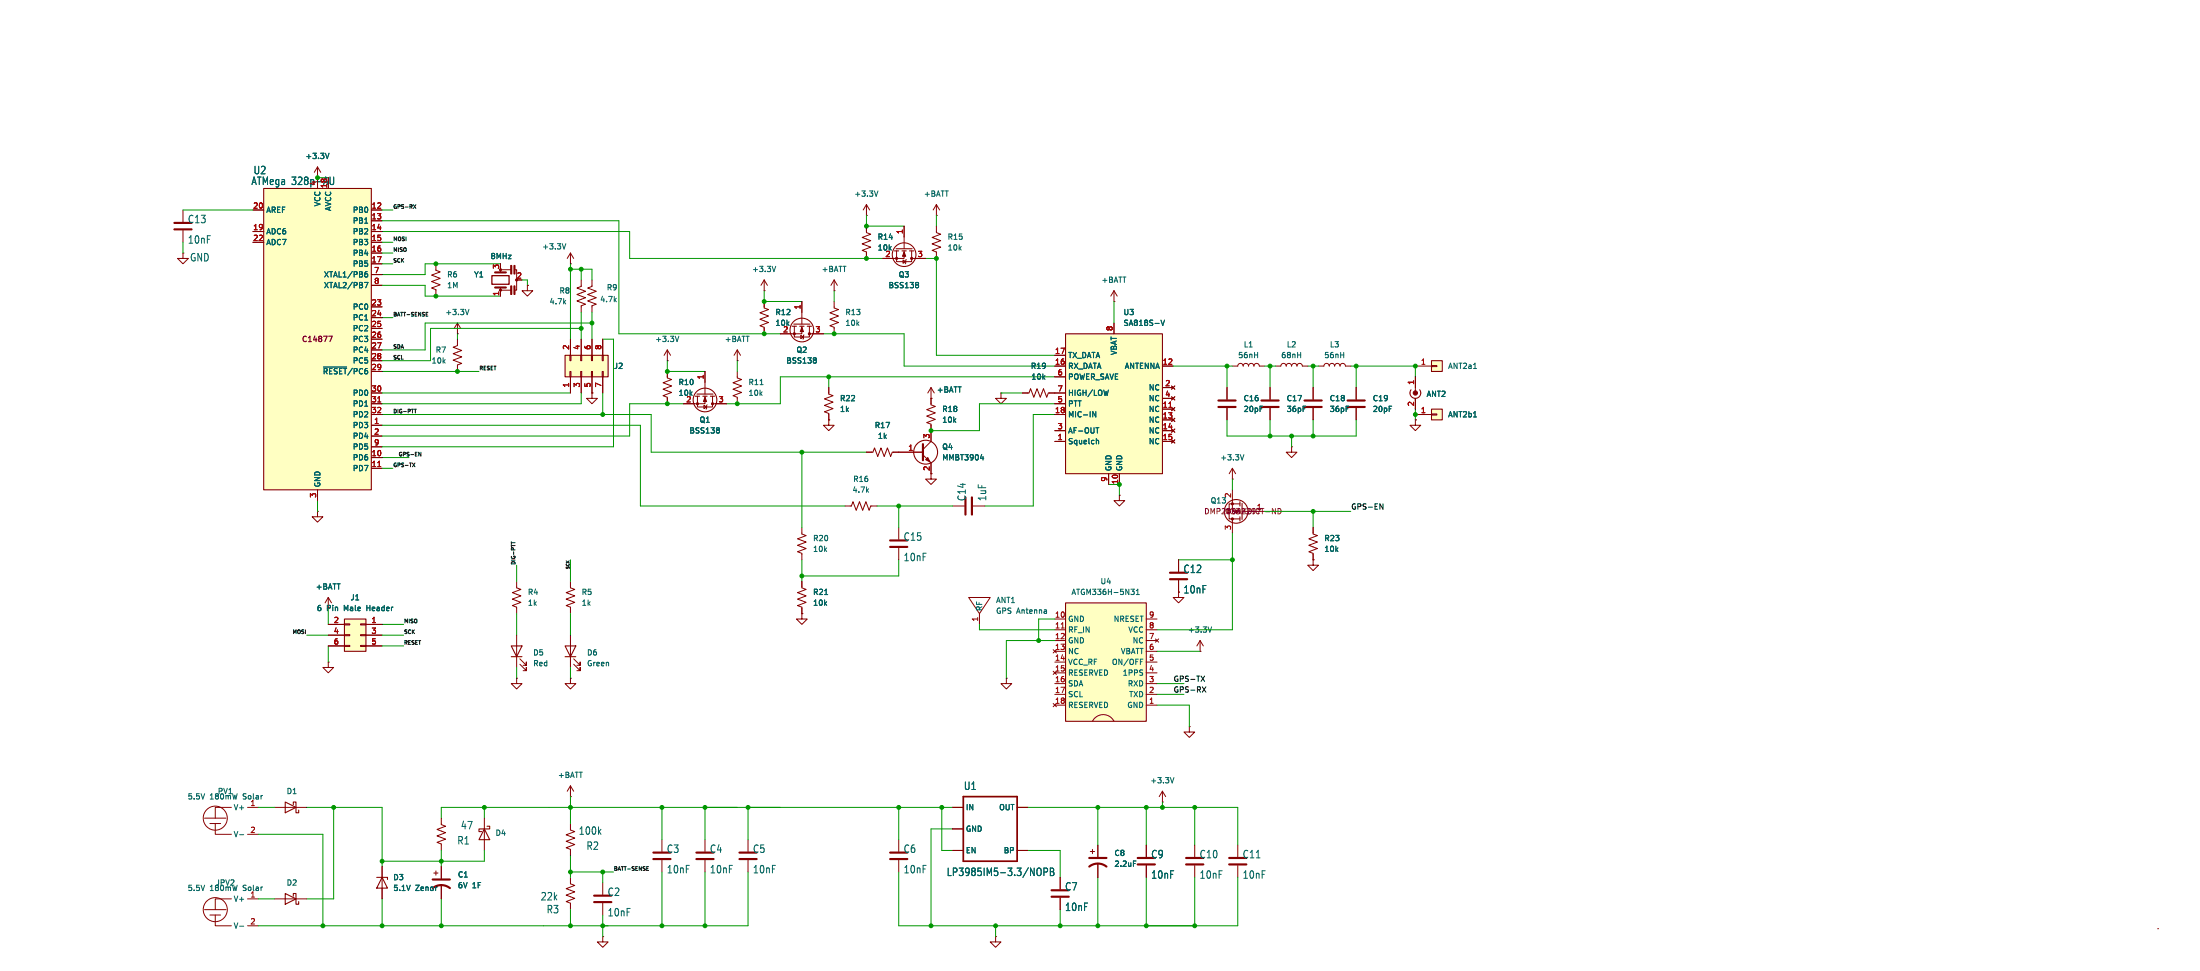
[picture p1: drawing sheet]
<svg xmlns="http://www.w3.org/2000/svg" width="519mm" height="229mm" viewBox="0 0 519 229" stroke-linecap="round" stroke-linejoin="round" font-family="sans-serif">
<path d="M299.7 91.5v2.8M299.7 96.3v2.8M121.9 137.2v1.5l1 .4-2 .8 2 .7-2 .8 2 .7-2 .8 1 .4v1.5M283.2 153.7h.1M283.2 151.2l-.8 1.2M283.2 151.2l.8 1.2M283.2 151.2v2.5M134.6 194.3v1.6l1 .3-2 .8 2 .8-2 .7 2 .8-2 .8 1 .3v1.6M509.2 219.2h.1" fill="none" stroke="#840000" stroke-width=".24"/>
<path d="M297.7 96h4.1M297.7 94.5h4.1" fill="none" stroke="#840000" stroke-width=".51"/>
<path d="M285.9 147.9l-.4 1.3" fill="none" stroke="#006464" stroke-width=".24"/>
<path d="M251.5 142.3h19v27.9h-19z" fill="#ffffc2"/>
<g fill="none" stroke="#840000" stroke-width=".24">
<path d="M102.9 62.3v1.5l1 .4-2 .7 2 .8-2 .7 2 .8-2 .8 1 .4v1.5M118.1 68.5h2.4M118.1 63.5v.7M118.1 68v1.9M118.1 63.7h2.5M121.4 63.7h.5v4.8h-.5M137.2 66.1v1.5l-1.1 .4 2.1 .7-2.1 .8 2.1 .8-2.1 .7 2.1 .8-1 .4v1.5M139.7 66.1v1.5l-1 .4 2 .7-2 .8 2 .8-2 .7 2 .8-1 .4v1.5M236.2 92.7v1.3h1.3l-1.3 1.3-1.3-1.3h1.3M236.2 92.7h.1M212.1 106.7h5.7M217.8 107.3l1.9 1.9v2.6"/>
<path d="M219.7 101.6v2.6l-1.9 1.9M224.8 119.4h2.8M229.6 119.4h2.8M189.2 137.2v1.5l1 .4-2 .8 2 .7-2 .8 2 .7-2 .8 1 .4v1.5M189.2 124.5v1.5l1 .4-2 .8 2 .7-2 .8 2 .7-2 .8 1 .4v1.5M278.1 139.7v1.3h1.3l-1.3 1.3-1.2-1.3h1.2M278.1 139.7h.1M278.1 132.1v2.8M278.1 136.9v2.8M228.6 141h5.1l-2.6 3.8zM231.1 144.8v2.5M248.9 146.1h2.6"/>
<path d="M248.9 148.6h2.6M248.9 151.2h2.6M248.9 153.7h2.6M248.9 156.2h2.6M248.9 158.8h2.6M270.5 146.1h2.5M270.5 148.6h2.5M270.5 151.2h2.5M270.5 153.7h2.5M270.5 156.2h2.5M270.5 158.8h2.5M272.7 150.8l.7 .7"/>
<path d="M273.4 150.8l-.7 .7M237.5 160v1.3h1.3l-1.3 1.3-1.3-1.3h1.3M237.5 160h.1M248.9 161.3h2.6M248.9 163.9h2.6M248.9 166.4h2.6M257.8 170.2a2.84 2.84 0 0 1 2.5-1.6 2.84 2.84 0 0 1 2.6 1.6M270.5 161.3h2.5M270.5 163.9h2.5M270.5 166.4h2.5M280.7 171.5v1.2h1.2l-1.2 1.3-1.3-1.3h1.3M280.7 171.5h.1"/>
<path d="M134.6 188h.1M134.6 185.4v2.6M134.6 185.4l-.7 1.3M134.6 185.4l.8 1.3M156.2 198.1v2.8M166.4 198.1v2.8M176.5 198.1v2.8M212.1 198.1v2.8M134.6 207v1.6l1 .3-2 .8 2 .8-2 .7 2 .8-2 .8 1 .3v1.6M142.2 208.3v2.8M142.2 213.1v2.8M156.2 203v2.8"/>
<path d="M166.4 203v2.8M176.5 203v2.8M212.1 203v2.8"/>
</g>
<g fill="none" stroke="#840000" stroke-width=".25">
<path d="M251.5 142.3h19v27.9h-19z"/>
<circle cx="218.4" cy="106.7" r="2.82"/>
</g>
<path d="M250.4 148.2h.8" fill="none" stroke="#a90000" stroke-width=".24"/>
<path d="M231.4 108.1h.8M232 107.7v.9M266.9 139h.8l-.5 .5 .4 .1 .1 .5-.3 .2h-.3M268.2 139.4l.3-.4v1.3M194.6 140.3h.7M268.2 140.3h.7M269.1 155.5h.6" fill="none" stroke="#006464" stroke-width=".24"/>
<g fill="none" stroke="#840000" stroke-width=".51">
<path d="M116.8 67.8h2.6M116.8 64.3h2.6M217.8 104.8v3.8M227.8 117.4v4M229.4 117.4v4M276.1 135.2h4.1M276.1 136.7h4.1M140.2 211.4h4.1M140.2 212.9h4.1M154.2 201.2h4M154.2 202.7h4M164.3 201.2h4.1"/>
<path d="M164.3 202.7h4.1M174.5 201.2h4.1M174.5 202.7h4.1M210.1 201.2h4M210.1 202.7h4"/>
</g>
<g fill="#840000" stroke="#840000" stroke-width=".24">
<path d="M218.4 108.5l.5-.5 .6 1z"/>
<path d="M120.5 67.5h.3v2h-.3z"/>
<path d="M121.3 67.5h.2v2h-.2z"/>
<path d="M120.5 62.6h.3v2.1h-.3z"/>
<path d="M121.3 62.6h.2v2.1h-.2z"/>
<circle cx="118.1" cy="68.5" r=".25"/>
</g>
<path d="M116.1 65h4v2.1h-4z" fill="none" stroke="#840000" stroke-width=".3"/>
<path d="M133.3 83.8h10.2v5.1h-10.2z" fill="#ffffc2"/>
<path d="M133.3 83.8h10.2v5.1h-10.2z" fill="none" stroke="#840000" stroke-width=".25"/>
<g fill="none" stroke="#840000" stroke-width=".24">
<path d="M134.6 59.7v2.6M134.6 59.7l-.7 1.3M134.6 59.7l.8 1.3M204.5 50.8h.1M204.5 48.3l-.8 1.3M204.5 48.3l.7 1.3M204.5 48.3v2.5M107.9 78.8h.1M107.9 76.2v2.6M107.9 76.2l-.7 1.3M107.9 76.2l.8 1.3M134.6 62.3h.1"/>
<path d="M107.9 80v1.6l-1 .3 2.1 .8-2.1 .8 2.1 .7-2.1 .8 2.1 .8-1.1 .3v1.6M134.5 87.7h.2v1.2h-.2zM134.5 83.8h.2v1.3h-.2zM134.6 80v3.8M134.6 88.9v3.8M137 87.7h.3v1.2h-.3zM137 83.8h.3v1.3h-.3zM137.2 80v3.8M137.2 88.9v3.8M139.6 87.7h.2v1.2h-.2zM139.6 83.8h.2v1.3h-.2zM139.7 92.7v1.3h1.3l-1.3 1.3-1.3-1.3h1.3"/>
<path d="M139.7 92.7h.1M139.7 80v3.8M139.7 88.9v3.8M142.1 87.7h.3v1.2h-.3zM142.1 83.8h.3v1.3h-.3zM142.2 80v3.8M142.2 88.9v3.8M157.5 87.7v1.5l1 .4-2 .7 2 .8-2 .7 2 .8-2 .8 1 .4v1.5M157.5 85.1h.1M157.5 82.6v2.5M157.5 82.6l-.8 1.2M157.5 82.6l.7 1.2"/>
<path d="M241.3 92.7h1.5l.4-1 .8 2.1 .7-2.1 .8 2.1 .8-2.1 .7 2.1 .4-1.1h1.5M309.9 91.5v2.8M309.9 96.3v2.8M311.1 86.4h1.3l.2-.5 .5-.1 .4 .1 .2 .5 .2-.5 .4-.1 .5 .1 .2 .5 .1-.5 .5-.1 .4 .1 .2 .5 .2-.5 .5-.1 .4 .1 .2 .5h1.3M320 91.5v2.8M320 96.3v2.8M304.8 105.4v1.3h1.3l-1.3 1.3-1.3-1.3h1.3M304.8 105.4h.1M250.2 207v2.8M250.2 211.9v2.8"/>
</g>
<path d="M133.5 57.5l-.4 1.3M207.2 45.1l-.4 1.2M110.7 73l-.5 1.3M160.2 79.3l-.4 1.3" fill="none" stroke="#006464" stroke-width=".24"/>
<path d="M307.8 96h4.1M307.8 94.5h4.1M318 96h4.1M318 94.5h4.1M248.2 210.1h4M248.2 211.6h4" fill="none" stroke="#840000" stroke-width=".51"/>
<path d="M337.8 96.5h2.6v2.6h-2.6z" fill="#ffffc2"/>
<path d="M337.8 96.5h2.6v2.6h-2.6z" fill="none" stroke="#840000" stroke-width=".25"/>
<path d="M334 99.1v1.3h1.3l-1.3 1.2-1.3-1.2h1.3M334 99.1h.1M334 97.8h3.8M337.8 97.7h1.3v.2h-1.3z" fill="none" stroke="#840000" stroke-width=".24"/>
<path d="M347.7 98.4h.8" fill="none" stroke="#006464" stroke-width=".24"/>
<path d="M337.8 85.1h2.6v2.6h-2.6z" fill="#ffffc2"/>
<g fill="none" stroke="#840000" stroke-width=".25">
<path d="M211.1 59.2h1M211.5 58.7h3.8M212.9 59.2h1M214.6 59.2h1M186.9 77h1.1M187.3 76.5h3.8M188.7 77h1M190.5 77h1M333 92a1.27 1.27 0 0 0 .2 1.7 1.27 1.27 0 0 0 1.7 0 1.27 1.27 0 0 0 .1-1.7M337.8 85.1h2.6v2.6h-2.6zM292.6 118.4v1M293.1 118.8v3.8"/>
<path d="M292.6 121.9v1.1M67.3 189.3l2.5 1.2-2.5 1.3zM69.2 189.9v-.6h.6v2.5h.7v-.6"/>
<circle cx="189.2" cy="77.9" r="2.79"/>
<circle cx="213.4" cy="60.1" r="2.79"/>
<circle cx="291.7" cy="120.7" r="2.79"/>
</g>
<g fill="none" stroke="#840000" stroke-width=".24">
<path d="M74.9 39.4l-.7 1.3M74.9 39.4l.8 1.3M74.9 39.4v2.5M43.2 59.7v1.3h1.2l-1.2 1.3-1.3-1.3h1.3M43.2 59.7h.1M43.2 49.6v2.7M43.2 54.4v2.8M204.5 53.4v1.5l1 .4-2 .7 2 .8-2 .8 2 .7-2 .8 1 .4v1.5M211.6 59.2v2.5h3.5v-2.5M213.4 59.2v1.8h-5.1M213.4 53.4v5.3M221 50.8h.1"/>
<path d="M221 53.4v1.5l1 .4-2 .7 2 .8-2 .8 2 .7-2 .8 1 .4v1.5M221 48.3l-.8 1.3M221 48.3l.7 1.3M221 48.3v2.5M124.5 67.3v1.3h1.2l-1.2 1.3-1.3-1.3h1.3M124.5 67.3h.1M180.3 71.1v1.6l1.1 .4-2.1 .7 2.1 .8-2.1 .7 2.1 .8-2.1 .8 1 .3v1.6M180.3 68.6h.1M180.3 66.1v2.5M180.3 66.1l-.7 1.2M180.3 66.1l.8 1.2M187.5 77v2.5h3.5v-2.5"/>
<path d="M189 79.1l.6 .4-.6 .4zM189.2 77v1.8h-5.1M189.2 71.1v5.4M189.7 79l-.2 1M191 78.8h3.3M196.8 68.6h.1M196.8 71.1v1.6l1.1 .4-2.1 .7 2.1 .8-2.1 .7 2.1 .8-2.1 .8 1 .3v1.6M196.8 66.1l-.7 1.2M196.8 66.1l.8 1.2M196.8 66.1v2.5M213.1 61.4l.6 .3-.6 .4zM213.9 61.2l-.3 1.1"/>
<path d="M215.1 61h3.3M174 87.7v1.5l1 .4-2 .7 2 .8-2 .7 2 .8-2 .8 1 .4v1.5M174 85.1h.1M174 82.6v2.5M174 82.6l-.8 1.2M174 82.6l.8 1.2M195.6 91.5v1.5l1 .4-2 .7 2 .8-2 .8 2 .7-2 .8 1 .4v1.5M195.6 99.1v1.3h1.2l-1.2 1.2-1.3-1.2h1.3M195.6 99.1h.1M219.7 91.5v4l1 .4-2 .8 2 .7-2 .8 2 .8-2 .7 1 .4v1.5M219.7 94h.1M219.7 91.5l-.8 1.2"/>
<path d="M219.7 91.5l.8 1.2M289.6 91.5v2.8M289.6 96.3v2.8M290.8 86.4h1.3l.2-.5 .4-.1 .5 .1 .2 .5 .2-.5 .4-.1 .5 .1 .1 .5 .2-.5 .5-.1 .4 .1 .2 .5 .2-.5 .4-.1 .5 .1 .2 .5h1.2M301 86.4h1.3l.1-.5 .5-.1 .4 .1 .2 .5 .2-.5 .5-.1 .4 .1 .2 .5 .2-.5 .4-.1 .5 .1 .2 .5 .2-.5 .4-.1 .5 .1 .1 .5h1.3M334 86.4h3.8M334 88.9v3.8M334 94v2.5M337.8 86.3h1.3v.2h-1.3zM290.8 113.1h.1M290.8 115.6v5.1h1.8M290.8 110.5l-.7 1.3"/>
<path d="M290.8 110.5l.8 1.3M290.8 110.5v2.6M292.6 118.9h-2.5v3.6h2.5M290.8 122.5v3.3M309.9 132.1v1.3h1.2l-1.2 1.2-1.3-1.2h1.3M309.9 132.1h.1M309.9 124.5v1.5l1 .4-2 .8 2 .7-2 .8 2 .7-2 .8 1 .4v1.5M189.2 144.8v1.3h1.3l-1.3 1.2-1.2-1.2h1.2M189.2 144.8h.1M64.8 190.5h7.6M259.1 199.4v2.8M270.5 199.4v2.8"/>
<path d="M274.3 189.3h.1M274.3 186.7l-.7 1.3M274.3 186.7l.8 1.3M274.3 186.7v2.6M281.9 199.4v2.8M292.1 199.4v2.8M257.3 200.9h1M257.8 200.4v1M259.1 203.7v3.3M270.5 204.2v2.8M281.9 204.2v2.8M292.1 204.2v2.8"/>
</g>
<path d="M77.7 36.2l-.5 1.2M183.1 62.8l-.5 1.3M216.5 66.6l.3 .3-.3 .3 .3 .5-.3 .2M179.4 90.8h.7M192.4 84.4l.2 .3-.2 .3 .2 .5-.2 .2M347.7 87h.8M293.6 107.3l-.5 1.3M277 183.5l-.4 1.3M267.5 203.2h.6" fill="none" stroke="#006464" stroke-width=".24"/>
<g fill="#840000" stroke="#840000" stroke-width=".24">
<path d="M213.4 59.5l.3 1h-.7z"/>
<path d="M189.2 77.2l.4 1.1h-.8z"/>
<circle cx="334" cy="92.7" r=".51"/>
<circle cx="215.1" cy="61" r=".25"/>
<circle cx="211.6" cy="61" r=".25"/>
<circle cx="191" cy="78.8" r=".25"/>
<circle cx="187.5" cy="78.8" r=".25"/>
<circle cx="290.8" cy="122.5" r=".25"/>
<circle cx="290.8" cy="118.9" r=".25"/>
</g>
<path d="M41.1 52.6h4.1M41.1 54.1h4.1M287.5 96h4.1M287.5 94.5h4.1M257 204.5a3.3 3.3 0 0 1 4.1 0M257 202.5h4.1M268.5 202.5h4M268.5 204h4M279.9 202.5h4.1M279.9 204h4.1M290.1 202.5h4M290.1 204h4" fill="none" stroke="#840000" stroke-width=".51"/>
<path d="M300.3 120l.7 1.3v-1.3M301.6 120a.64 .64 0 0 1 .7 .6 .64 .64 0 0 1-.7 .7z" fill="none" stroke="#840084" stroke-width=".24"/>
<path d="M62.2 44.5h25.4v71.1h-25.4z" fill="#ffffc2"/>
<path d="M62.2 44.5h25.4v71.1h-25.4zM67.3 210.8l2.5 1.3-2.5 1.3zM69.2 211.5v-.7h.6v2.6h.7v-.6M88.9 207h2.5v.5M90.2 207l1.2 2.6h-2.5z" fill="none" stroke="#840000" stroke-width=".25"/>
<g fill="none" stroke="#840000" stroke-width=".24">
<path d="M59.7 49.6h2.5M59.7 54.6h2.5M59.7 57.2h2.5M87.6 49.6h2.6M87.6 54.6h2.6M87.6 57.2h2.6M87.6 52.1h2.6M87.6 59.7h2.6M87.6 62.3h2.6M87.6 64.8h2.6M87.6 67.3h2.6M87.6 72.4h2.6"/>
<path d="M87.6 75h2.6M87.6 77.5h2.6M262.9 71.1h.1M262.9 68.6l-.8 1.3M262.9 68.6l.8 1.3M262.9 68.6v2.5M87.6 80h2.6M87.6 82.6h2.6M87.6 85.1h2.6M87.6 87.7h2.6M87.6 92.7h2.6M87.6 95.3h2.6"/>
<path d="M87.6 97.8h2.6M74.9 115.6v2.5M87.6 100.4h2.6M87.6 102.9h2.6M87.6 105.4h2.6M87.6 108h2.6M87.6 110.5h2.6M264.2 116.9v1.2h1.2l-1.2 1.3-1.3-1.3h1.3M264.2 116.9h.1M74.9 120.7v1.2h1.3l-1.3 1.3-1.2-1.3h1.2M74.9 120.7h.1M77.5 156.2v1.3h1.2l-1.2 1.3-1.3-1.3h1.3"/>
<path d="M77.5 156.2h.1M48.3 193.1h5M49.5 194.3h2.6M50.8 194.3v2.6h3.8M54.6 190.5h-3.8v2.6M58.4 190.5h2.6M58.4 196.9h2.6M48.3 214.7h5M49.5 215.9h2.6M50.8 215.9v2.6h3.8M54.6 212.1h-3.8v2.6M58.4 212.1h2.6"/>
<path d="M58.4 218.5h2.6M64.8 212.1h7.6M90.2 204.5v7.6"/>
<circle cx="50.8" cy="193.1" r="2.84"/>
<circle cx="50.8" cy="214.7" r="2.84"/>
</g>
<path d="M77.9 41.8v1.4l.3 .4 .4-.1 .1-.3v-1.4M86 66.6h.8l-.5 1.3M86.1 64.7l.4-.1 .3 .2-.1 .5h-.6M86.7 64.1l-.4 .1-.2 .2M76.3 86.6h5.5M56.5 197h1M56.5 218.6h1" fill="none" stroke="#006464" stroke-width=".24"/>
<path d="M89.1 94.9h.8M89.1 110.1h.8" fill="none" stroke="#a90000" stroke-width=".24"/>
<path d="M77.6 79.3h.8l-.5 1.3" fill="none" stroke="#840084" stroke-width=".24"/>
<path d="M251.5 78.8h22.8v33h-22.8z" fill="#ffffc2"/>
<g fill="none" stroke="#840000" stroke-width=".25">
<path d="M251.5 78.8h22.8v33h-22.8zM164.1 93.5h1M164.5 93h3.8M165.9 93.5h1M167.6 93.5h1.1M120.6 152.4h2.6l-1.3 2.6zM120.6 155h2.6M133.3 152.4h2.6l-1.3 2.6zM133.3 155h2.6M114.3 195.6l1.3 2.5h-2.6zM114.9 195h.7v.6h-2.6v.6h.7"/>
<circle cx="166.4" cy="94.4" r="2.79"/>
</g>
<g fill="none" stroke="#840000" stroke-width=".24">
<path d="M262.9 76.2v2.6M164.6 93.5v2.5h3.5v-2.5M166.1 95.7l.7 .3-.7 .4zM166.4 93.5v1.8h-5.1M166.4 87.7v5.3M166.9 95.5l-.3 1M168.1 95.3h3.3M248.9 83.8h2.6M248.9 86.4h2.6M248.9 88.9h2.6M248.9 92.7h2.6M248.9 95.3h2.6"/>
<path d="M248.9 97.8h2.6M274.3 86.4h2.6M274.3 91.5h2.6M274.3 94h2.6M274.3 96.5h2.6M274.3 99.1h2.6M276.5 91.1l.7 .7M276.5 93.6l.7 .8M276.5 96.2l.7 .7M276.5 98.7l.7 .8M277.2 91.1l-.7 .7M277.2 93.6l-.7 .8"/>
<path d="M277.2 96.2l-.7 .7M277.2 98.7l-.7 .8M199.4 119.4h1.5l.4-1 .8 2 .7-2 .8 2 .7-2 .8 2 .4-1h1.5M204.5 106.7h1.5l.4-1 .7 2 .8-2 .8 2 .7-2 .8 2 .4-1h1.5M219.7 111.8v1.3h1.3l-1.3 1.2-1.3-1.2h1.3M248.9 101.6h2.6M248.9 104.2h2.6M261.6 111.8v2.5M264.2 111.8v2.5M274.3 101.6h2.6M274.3 104.2h2.6M276.5 101.2l.7 .8"/>
<path d="M276.5 103.8l.7 .7M277.2 101.2l-.7 .8M277.2 103.8l-.7 .7M212.1 124.5v2.8M212.1 129.3v2.8M121.9 149.9v7.6M122.7 156.7l1.5 1.6v-.8v.8h-.8M122.7 155.5l1.5 1.5v-.8v.8h-.8M134.6 149.9v7.6M135.4 156.7l1.5 1.6v-.8v.8h-.8M135.4 155.5l1.5 1.5v-.8v.8h-.8M121.9 160v1.3h1.3l-1.3 1.3-1.3-1.3h1.3"/>
<path d="M121.9 160h.1M134.6 160v1.3h1.3l-1.3 1.3-1.3-1.3h1.3M134.6 160h.1M104.1 193.1v1.5l1.1 .4-2.1 .7 2.1 .8-2.1 .8 2.1 .7-2.1 .8 1 .4v1.5M114.3 193.1v7.6M102.4 206h1M102.9 205.5v1M104.1 204.5v2.8M104.1 208.8v3.3M142.2 221v1.3h1.3l-1.3 1.2-1.2-1.2h1.2M142.2 221h.1M234.9 221v1.3h1.3l-1.3 1.2-1.2-1.2h1.2"/>
<path d="M234.9 221h.1"/>
</g>
<path d="M274 75.5l.4 1.3 .4-1.3M257.9 97.1l.7 1.3v-1.3M261.6 92l-.3 1.3M169.5 100.9l.3 .3-.3 .3 .3 .5-.3 .2M258.6 100.9h.7M258.8 104h.4l.1 .7" fill="none" stroke="#006464" stroke-width=".24"/>
<path d="M275.8 96.1h.8" fill="none" stroke="#a90000" stroke-width=".24"/>
<path d="M210.1 127.5h4M210.1 129.1h4M102.1 209.6a3.3 3.3 0 0 1 4.1 0M102.1 207.5h4.1" fill="none" stroke="#840000" stroke-width=".51"/>
<g fill="#840000" stroke="#840000" stroke-width=".24">
<path d="M166.4 93.8l.4 1h-.8z"/>
<circle cx="168.1" cy="95.3" r=".25"/>
<circle cx="164.6" cy="95.3" r=".25"/>
</g>
<path d="M81.3 146.1h5.1v7.6h-5.1z" fill="#ffffc2"/>
<path d="M81.3 146.1h5.1v7.6h-5.1z" fill="none" stroke="#840000" stroke-width=".25"/>
<g fill="none" stroke="#840000" stroke-width=".24">
<path d="M59.7 49.6h2.5M59.7 54.6h2.5M59.7 57.2h2.5M87.6 49.6h2.6M87.6 54.6h2.6M87.6 57.2h2.6M87.6 52.1h2.6M87.6 59.7h2.6M204.5 53.4v1.2M204.5 59.7v1.3M213.4 53.4v2.5M87.6 62.3h2.6"/>
<path d="M87.6 64.8h2.6M87.6 67.3h2.6M87.6 72.4h2.6M87.6 75h2.6M87.6 77.5h2.6M118.1 68.6v1.3M124.5 67.3h.1M180.3 71.1v1.3M180.3 77.5v1.3M184.1 78.8h2.6M189.2 71.1v2.6M191.8 78.8h2.5"/>
<path d="M208.3 61h2.5M215.9 61h2.5M262.9 76.2v2.6M87.6 97.8h2.6M87.6 92.7h2.6M87.6 95.3h2.6M87.6 80h2.6M87.6 82.6h2.6M87.6 85.1h2.6M87.6 87.7h2.6M134.6 80v3.8M134.6 88.9v3.8"/>
<path d="M137.2 80v3.8M137.2 88.9v3.8M139.7 92.7h.1M139.7 80v3.8M139.7 88.9v3.8M142.2 80v3.8M142.2 88.9v3.8M157.5 87.7v1.2M157.5 94v1.3M161.3 95.3h2.5M166.4 87.7v2.5M168.9 95.3h2.5"/>
<path d="M195.6 99.1h.1M195.6 91.5v1.2M195.6 97.8v1.3M219.7 94h.1M219.7 94v1.3M241.3 92.7h1.3M247.6 92.7h3.9M248.9 97.8h2.6M248.9 83.8h2.6M248.9 86.4h2.6M248.9 88.9h2.6M248.9 95.3h2.6"/>
<path d="M274.3 86.4h2.6M274.3 91.5h2.6M274.3 94h2.6M274.3 96.5h2.6M274.3 99.1h2.6M276.5 91.1l.7 .7M276.5 93.6l.7 .8M276.5 96.2l.7 .7M276.5 98.7l.7 .8M277.2 91.1l-.7 .7M277.2 93.6l-.7 .8M277.2 96.2l-.7 .7"/>
<path d="M277.2 98.7l-.7 .8M289.6 91.5v2.8M289.6 96.3v2.8M299.7 91.5v2.8M299.7 96.3v2.8M309.9 91.5v2.8M309.9 96.3v2.8M320 91.5v2.8M320 96.3v2.8M334 99.1h.1M334 97.8h3.8M334 88.9v2.6"/>
<path d="M334 94v2.5M74.9 115.6v2.5M87.6 100.4h2.6M87.6 102.9h2.6M87.6 105.4h2.6M87.6 108h2.6M87.6 110.5h2.6M204.5 106.7h1.2M210.8 106.7h7M219.7 100.4v3.8M219.7 109.2v2.6M248.9 101.6h2.6"/>
<path d="M248.9 104.2h2.6M261.6 111.8v2.5M264.2 111.8v2.5M274.3 101.6h2.6M274.3 104.2h2.6M276.5 101.2l.7 .8M276.5 103.8l.7 .7M277.2 101.2l-.7 .8M277.2 103.8l-.7 .7M134.6 137.2v1.5l1 .4-2 .8 2 .7-2 .8 2 .7-2 .8 1 .4v1.5M189.2 137.2v1.3M278.1 139.7h.1"/>
<path d="M278.1 132.1v2.8M278.1 136.9v2.8M309.9 132.1h.1M309.9 124.5v1.3M309.9 130.8v1.3M77.5 147.3h3.8M77.5 149.9h3.8M77.5 152.4h3.8M77.5 141l-.8 1.3M77.5 141l.7 1.3M77.5 141v2.5M81.3 147.2h1.2v.3h-1.2z"/>
<path d="M81.3 149.8h1.2v.2h-1.2zM81.3 152.3h1.2v.3h-1.2zM85.1 147.2h1.3v.3h-1.3zM85.1 149.8h1.3v.2h-1.3zM85.1 152.3h1.3v.3h-1.3zM86.4 147.3h3.8M86.4 149.9h3.8M86.4 152.4h3.8M189.2 144.8h.1M189.2 143.5v1.3M224.8 190.5h2.5M224.8 195.6h2.5"/>
<path d="M240 190.5h2.6M259.1 199.4v2.8M270.5 199.4v2.8M90.2 204.5v2.5M90.2 209.6v2.5M104.1 204.5v2.8M104.1 208.8v3.3M224.8 200.7h2.5M240 200.7h2.6M250.2 207v2.8M250.2 211.9v2.8M259.1 203.7v3.3"/>
<path d="M270.5 204.2v2.8"/>
</g>
<path d="M227.3 188h12.7v15.2h-12.7z" fill="none" stroke="#840000" stroke-width=".41"/>
<g fill="none" stroke="#006464" stroke-width=".24">
<path d="M77.7 36.2l-.5 1.2M77.9 41.8v1.4l.3 .4 .4-.1 .1-.3v-1.4M86 66.6h.8l-.5 1.3M86.1 64.7l.4-.1 .3 .2-.1 .5h-.6M86.7 64.1l-.4 .1-.2 .2M216.5 66.6l.3 .3-.3 .3 .3 .5-.3 .2M274 75.5l.4 1.3 .4-1.3M76.3 86.6h5.5M192.4 84.4l.2 .3-.2 .3 .2 .5-.2 .2M257.9 97.1l.7 1.3v-1.3M261.6 92l-.3 1.3M347.7 98.4h.8"/>
<path d="M169.5 100.9l.3 .3-.3 .3 .3 .5-.3 .2M231.4 108.1h.8M232 107.7v.9M258.6 100.9h.7M258.8 104h.4l.1 .7M194.6 140.3h.7M244.9 204.9h.6l.2 .5-.1 1-.3 .2-.4-.1M246.4 205.8l.7-.1 .1-.3-.1-.5-.7-.1v1.8M247.9 204.8h.5l.3 .4-.3 .5 .3 .2v.4l-.3 .3h-.5zM247.9 205.7h.5M267.5 203.2h.6"/>
</g>
<g fill="none" stroke="#0f0f0f" stroke-width=".24">
<path d="M97.6 48.3l.5 .9M98.1 48.3l-.5 .9M100.6 74.1h.3M100.6 74.6h.4M100.6 73.7h.4M97.8 96.6h.5M97.3 109.3l.6 .9M97.9 109.3l-.6 .9M98.8 106.7l.5 .9v-.9M325.6 118.9l.8 1.3v-1.3M120.7 127.8v.5M283.4 159.5l.9 1.3"/>
<path d="M284.3 159.5l-.9 1.3M283.7 162.1l.9 1.2M284.6 162.1l-.9 1.2M152.6 204.9h.3M152.6 205.4h.5M152.6 204.5h.5"/>
</g>
<g fill="none" stroke="#009600" stroke-width=".24">
<path d="M43.2 49.6h16.5M43.2 57.2v2.5M90.2 54.6h58.4v6.4h59.7M90.2 49.6h2.5M90.2 57.2h2.5M90.2 59.7h2.5M90.2 52.1h55.8v26.7h38.1M204.5 50.8v2.6h8.9M221 50.8v2.6M90.2 62.3h2.5M90.2 67.3h10.1v2.6h17.8M90.2 75h2.5"/>
<path d="M107.9 78.8v1.2M118.1 62.3h-17.8v2.5h-10.1M123.2 66.1h1.3v1.2M134.6 62.3v17.7M134.6 63.5h5.1v2.6M137.2 77.5h-35.6v7.6h-11.4M137.2 63.5v2.6M137.2 73.7v6.3M139.7 76.2h-39.4v6.4h-10.1M139.7 73.7v6.3M180.3 68.6v2.5h8.9M194.3 78.8h19.1v7.6h35.5"/>
<path d="M196.8 68.6v2.5M218.4 61h2.6v22.8h27.9M262.9 71.1v5.1M90.2 92.7h44.4M90.2 97.8h63.5v8.9h50.8M90.2 87.7h22.8M137.2 92.7v2.6h-47M142.2 92.7v5.1M142.2 80h2.6v25.4h-54.6M157.5 85.1v2.6h8.9M161.3 95.3h-12.7v7.6h-58.4M174 85.1v2.6"/>
<path d="M195.6 88.9v2.6M236.2 92.7h5.1M248.9 95.3h-17.8v6.3h-11.4M248.9 97.8h-5.1v21.6h-11.4M248.9 88.9h-64.8v6.4h-12.7M276.9 86.4h13.9M289.6 99.1v3.8h30.4v-3.8M289.6 86.4v5.1M298.4 86.4h2.6M299.7 86.4v5.1M299.7 99.1v3.8M308.6 86.4h2.5"/>
<path d="M309.9 86.4v5.1M309.9 99.1v3.8M318.8 86.4h15.2v2.5M320 86.4v5.1M334 96.5v2.6M74.9 118.1v2.6M90.2 100.4h60.9v19h48.3M90.2 110.5h2.5M90.2 108h6.3M189.2 106.7v17.8M207 119.4h17.8M212.1 119.4v5.1"/>
<path d="M261.6 114.3h2.6v2.6M290.8 113.1v2.5M304.8 102.9v2.5M121.9 133.4v3.8M134.6 132.1v5.1M189.2 132.1v5.1M212.1 132.1v3.8h-22.9M278.1 132.1h12.7M290.8 125.8v22.8h-17.8M298.4 120.7h20.4M309.9 120.7v3.8M72.4 149.9h5.1"/>
<path d="M77.5 143.5v3.8M77.5 152.4v3.8M90.2 149.9h5M90.2 147.3h5M90.2 152.4h5M121.9 144.8v5.1M121.9 157.5v2.5M134.6 144.8v5.1M134.6 157.5v2.5M231.1 147.3v1.3h17.8M248.9 146.1h-3.8v5.1M248.9 151.2h-11.4v8.8"/>
<path d="M273 153.7h10.2M273 161.3h6.4M273 163.9h6.4M273 166.4h7.7v5.1M61 190.5h3.8M61 196.9h15.2v21.6M72.4 190.5h17.8v14M78.7 190.5v21.6h-6.3M114.3 190.5v2.6M134.6 188v6.3M156.2 190.5v7.6M166.4 190.5v7.6"/>
<path d="M176.5 190.5v7.6M212.1 190.5v7.6M222.2 190.5v10.2h2.6M224.8 190.5h-120.7v2.6M224.8 195.6h-5.1v22.9M242.6 190.5h49.5v8.9M259.1 190.5v8.9M270.5 190.5v8.9M274.3 189.3v1.2M281.9 190.5v8.9M61 212.1h3.8M90.2 212.1v6.4"/>
<path d="M104.1 200.7v3.8M104.1 212.1v6.4M114.3 200.7v2.5h-24.1M134.6 202v5M134.6 214.7v3.8M134.6 205.8h10.2M142.2 205.8v2.5M142.2 215.9v5.1M156.2 205.8v12.7M166.4 205.8v12.7M176.5 205.8v12.7h-115.5M212.1 205.8v12.7h80v-11.5"/>
<path d="M234.9 218.5v2.5M242.6 200.7h7.6v6.3M250.2 214.7v3.8M259.1 207v11.5M270.5 207v11.5M281.9 207v11.5"/>
</g>
<path d="M89.1 94.9h.8M275.8 96.1h.8M89.1 110.1h.8" fill="none" stroke="#a90000" stroke-width=".24"/>
<path d="M77.6 79.3h.8l-.5 1.3" fill="none" stroke="#840084" stroke-width=".24"/>
<g fill="#009600" stroke="#009600" stroke-width=".24">
<circle cx="290.8" cy="132.1" r=".46"/>
<circle cx="245.1" cy="151.2" r=".46"/>
<circle cx="309.9" cy="86.4" r=".46"/>
<circle cx="320" cy="86.4" r=".46"/>
<circle cx="334" cy="86.4" r=".46"/>
<circle cx="309.9" cy="102.9" r=".46"/>
<circle cx="299.7" cy="102.9" r=".46"/>
<circle cx="334" cy="97.8" r=".46"/>
<circle cx="299.7" cy="86.4" r=".46"/>
<circle cx="309.9" cy="120.7" r=".46"/>
<circle cx="156.2" cy="218.5" r=".46"/>
<circle cx="166.4" cy="218.5" r=".46"/>
<circle cx="134.6" cy="218.5" r=".46"/>
<circle cx="176.5" cy="190.5" r=".46"/>
<circle cx="166.4" cy="190.5" r=".46"/>
<circle cx="156.2" cy="190.5" r=".46"/>
<circle cx="142.2" cy="218.5" r=".46"/>
<circle cx="212.1" cy="190.5" r=".46"/>
<circle cx="222.2" cy="190.5" r=".46"/>
<circle cx="234.9" cy="218.5" r=".46"/>
<circle cx="219.7" cy="218.5" r=".46"/>
<circle cx="250.2" cy="218.5" r=".46"/>
<circle cx="221" cy="61" r=".46"/>
<circle cx="219.7" cy="101.6" r=".46"/>
<circle cx="212.1" cy="119.4" r=".46"/>
<circle cx="189.2" cy="106.7" r=".46"/>
<circle cx="259.1" cy="218.5" r=".46"/>
<circle cx="270.5" cy="218.5" r=".46"/>
<circle cx="281.9" cy="218.5" r=".46"/>
<circle cx="259.1" cy="190.5" r=".46"/>
<circle cx="270.5" cy="190.5" r=".46"/>
<circle cx="274.3" cy="190.5" r=".46"/>
<circle cx="281.9" cy="190.5" r=".46"/>
<circle cx="289.6" cy="86.4" r=".46"/>
<circle cx="304.8" cy="102.9" r=".46"/>
<circle cx="264.2" cy="114.3" r=".46"/>
<circle cx="196.8" cy="78.8" r=".46"/>
<circle cx="195.6" cy="88.9" r=".46"/>
<circle cx="157.5" cy="95.3" r=".46"/>
<circle cx="157.5" cy="87.7" r=".46"/>
<circle cx="142.2" cy="97.8" r=".46"/>
<circle cx="189.2" cy="135.9" r=".46"/>
<circle cx="174" cy="95.3" r=".46"/>
<circle cx="134.6" cy="190.5" r=".46"/>
<circle cx="142.2" cy="205.8" r=".46"/>
<circle cx="102.9" cy="69.9" r=".46"/>
<circle cx="102.9" cy="62.3" r=".46"/>
<circle cx="107.9" cy="87.7" r=".46"/>
<circle cx="180.3" cy="71.1" r=".46"/>
<circle cx="180.3" cy="78.8" r=".46"/>
<circle cx="204.5" cy="61" r=".46"/>
<circle cx="204.5" cy="53.4" r=".46"/>
<circle cx="104.1" cy="203.2" r=".46"/>
<circle cx="114.3" cy="190.5" r=".46"/>
<circle cx="78.7" cy="190.5" r=".46"/>
<circle cx="90.2" cy="218.5" r=".46"/>
<circle cx="104.1" cy="218.5" r=".46"/>
<circle cx="90.2" cy="203.2" r=".46"/>
<circle cx="134.6" cy="205.8" r=".46"/>
<circle cx="76.2" cy="218.5" r=".46"/>
<circle cx="139.7" cy="76.2" r=".46"/>
<circle cx="137.2" cy="77.5" r=".46"/>
<circle cx="137.2" cy="63.5" r=".46"/>
<circle cx="134.6" cy="63.5" r=".46"/>
</g>
<g font-size="2.5" fill="#006464">
<text x="59.7" y="41.3">U2</text>
<text x="44.3" y="52.9">C13</text>
<text x="44.3" y="57.7">10nF</text>
<text x="44.8" y="61.9">GND</text>
<text x="228.1" y="118.3" transform="rotate(-90 228.1 118.3)">C14</text>
<text x="232.9" y="118.3" transform="rotate(-90 232.9 118.3)">1uF</text>
<text x="213.2" y="127.8">C15</text>
<text x="213.2" y="132.6">10nF</text>
<text x="279.2" y="135.4">C12</text>
<text x="279.2" y="140.3">10nF</text>
<text x="227.4" y="186.6">U1</text>
<text x="108.7" y="195.9">47</text>
<text x="136.5" y="197.2">100k</text>
<text x="107.8" y="199.5">R1</text>
<text x="138.3" y="200.7">R2</text>
<text x="157.3" y="201.5">C3</text>
<text x="167.4" y="201.5">C4</text>
<text x="177.6" y="201.5">C5</text>
<text x="213.2" y="201.5">C6</text>
<text x="271.6" y="202.7">C9</text>
<text x="283" y="202.7">C10</text>
<text x="293.2" y="202.7">C11</text>
<text x="157.3" y="206.3">10nF</text>
<text x="167.4" y="206.3">10nF</text>
<text x="177.6" y="206.3">10nF</text>
<text x="213.2" y="206.3">10nF</text>
<text x="223.3" y="206.9">LP3985IM5-3.3/NOPB</text>
<text x="271.6" y="207.6">10nF</text>
<text x="283" y="207.6">10nF</text>
<text x="293.2" y="207.6">10nF</text>
<text x="127.5" y="212.7">22k</text>
<text x="128.9" y="215.7">R3</text>
<text x="143.3" y="211.6">C2</text>
<text x="251.3" y="210.4">C7</text>
<text x="251.3" y="215.2">10nF</text>
<text x="143.3" y="216.5">10nF</text>
</g>
<text font-size="2.5" fill="#009600" x="59.2" y="43.9">ATMega 328p-AU</text>
<g font-size="1.8" fill="#006464">
<text x="72" y="37.7">+3.3V</text>
<text x="201.5" y="46.6">+3.3V</text>
<text x="217.9" y="46.6">+BATT</text>
<text x="62.7" y="50.4">AREF</text>
<text x="75.8" y="48.8" transform="rotate(-90 75.8 48.8)">VCC</text>
<text x="78.3" y="49.9" transform="rotate(-90 78.3 49.9)">AVCC</text>
<text x="83.2" y="50.4">PB0</text>
<text x="83.2" y="53">PB1</text>
<text x="62.7" y="55.5">ADC6</text>
<text x="62.7" y="58">ADC7</text>
<text x="83.2" y="55.5">PB2</text>
<text x="83.2" y="58">PB3</text>
<text x="127.9" y="59.1">+3.3V</text>
<text x="207" y="59.3">10k</text>
<text x="207" y="56.8">R14</text>
<text x="223.5" y="59.3">10k</text>
<text x="223.5" y="56.8">R15</text>
<text x="76.3" y="65.7">XTAL1/PB6</text>
<text x="83.2" y="60.6">PB4</text>
<text x="83.2" y="63.1">PB5</text>
<text x="105.4" y="65.7">R6</text>
<text x="111.8" y="65.7">Y1</text>
<text x="115.7" y="61.3">8MHz</text>
<text x="177.4" y="64.4">+3.3V</text>
<text x="193.8" y="64.4">+BATT</text>
<text x="208.8" y="60.7">2</text>
<text x="212" y="65.7">Q3</text>
<text x="76.3" y="68.2">XTAL2/PB7</text>
<text x="105.4" y="68.2">1M</text>
<text x="131.9" y="69.5">R8</text>
<text x="141.5" y="71.5">4.7k</text>
<text x="143.1" y="68.7">R9</text>
<text x="209.6" y="68.2">BSS138</text>
<text x="259.9" y="66.9">+BATT</text>
<text x="83.2" y="73.3">PC0</text>
<text x="83.2" y="75.8">PC1</text>
<text x="105" y="74.5">+3.3V</text>
<text x="129.6" y="72">4.7k</text>
<text x="182.9" y="77.1">10k</text>
<text x="182.9" y="74.5">R12</text>
<text x="199.4" y="77.1">10k</text>
<text x="199.4" y="74.5">R13</text>
<text x="265" y="77.1">SA818S-V</text>
<text x="265" y="74.5">U3</text>
<text x="83.2" y="78.4">PC2</text>
<text x="83.2" y="80.9">PC3</text>
<text x="83.2" y="83.4">PC4</text>
<text x="102.7" y="83.4">R7</text>
<text x="154.5" y="80.9">+3.3V</text>
<text x="171" y="80.9">+BATT</text>
<text x="187.9" y="83.4">Q2</text>
<text x="263.8" y="83.9" transform="rotate(-90 263.8 83.9)">VBAT</text>
<text x="293.4" y="82.2">L1</text>
<text x="303.6" y="82.2">L2</text>
<text x="313.7" y="82.2">L3</text>
<text x="76.1" y="88.5">~{RESET}/PC6</text>
<text x="83.2" y="86">PC5</text>
<text x="101.8" y="86">10k</text>
<text x="144.8" y="87.2">J2</text>
<text x="185.5" y="86">BSS138</text>
<text x="243.2" y="87.2">R19</text>
<text x="243.3" y="89.8">10k</text>
<text x="252" y="84.7">TX_DATA</text>
<text x="252" y="87.2">RX_DATA</text>
<text x="252" y="89.8">POWER_SAVE</text>
<text x="265.3" y="87.2">ANTENNA</text>
<text x="292.1" y="84.7">56nH</text>
<text x="302.2" y="84.7">68nH</text>
<text x="312.4" y="84.7">56nH</text>
<text x="341.6" y="87.2">ANT2a1</text>
<text x="83.2" y="93.6">PD0</text>
<text x="160" y="93.6">10k</text>
<text x="160" y="91.1">R10</text>
<text x="161.9" y="95">2</text>
<text x="176.5" y="93.6">10k</text>
<text x="176.5" y="91.1">R11</text>
<text x="198.1" y="94.9">R22</text>
<text x="221" y="92.8">+BATT</text>
<text x="252" y="93.6">HIGH/LOW</text>
<text x="271" y="92.3">NC</text>
<text x="271" y="94.9">NC</text>
<text x="293.4" y="94.9">C16</text>
<text x="303.5" y="94.9">C17</text>
<text x="313.7" y="94.9">C18</text>
<text x="323.9" y="94.9">C19</text>
<text x="336.6" y="93.9">ANT2</text>
<text x="83.2" y="96.1">PD1</text>
<text x="83.2" y="98.7">PD2</text>
<text x="83.2" y="101.2">PD3</text>
<text x="165" y="99.9">Q1</text>
<text x="198.1" y="97.4">1k</text>
<text x="206.3" y="101.2">R17</text>
<text x="222.3" y="99.9">10k</text>
<text x="222.3" y="97.4">R18</text>
<text x="252" y="96.1">PTT</text>
<text x="252" y="98.7">MIC-IN</text>
<text x="271" y="97.4">NC</text>
<text x="271" y="99.9">NC</text>
<text x="293.4" y="97.4">20pF</text>
<text x="303.5" y="97.4">36pF</text>
<text x="313.7" y="97.4">36pF</text>
<text x="323.9" y="97.4">20pF</text>
<text x="341.6" y="98.7">ANT2b1</text>
<text x="83.2" y="103.8">PD4</text>
<text x="83.2" y="106.3">PD5</text>
<text x="162.6" y="102.5">BSS138</text>
<text x="207.1" y="103.8">1k</text>
<text x="222.3" y="106.3">Q4</text>
<text x="252" y="102.5">AF-OUT</text>
<text x="252" y="105">Squelch</text>
<text x="271" y="102.5">NC</text>
<text x="271" y="105">NC</text>
<text x="83.2" y="108.8">PD6</text>
<text x="83.2" y="111.4">PD7</text>
<text x="201.3" y="113.9">R16</text>
<text x="222.3" y="108.8">MMBT3904</text>
<text x="262.5" y="111.3" transform="rotate(-90 262.5 111.3)">GND</text>
<text x="265" y="111.3" transform="rotate(-90 265 111.3)">GND</text>
<text x="287.9" y="108.8">+3.3V</text>
<text x="75.8" y="115.1" transform="rotate(-90 75.8 115.1)">GND</text>
<text x="201.1" y="116.5">4.7k</text>
<text x="285.6" y="119">Q13</text>
<text x="290.6" y="117.6" transform="rotate(-90 290.6 117.6)">2</text>
<text x="191.8" y="130.4">10k</text>
<text x="191.8" y="127.9">R20</text>
<text x="312.4" y="130.4">10k</text>
<text x="312.4" y="127.9">R23</text>
<text x="74.4" y="139.3">+BATT</text>
<text x="82.6" y="141.9">J1</text>
<text x="124.5" y="140.6">R4</text>
<text x="124.5" y="143.1">1k</text>
<text x="137.2" y="140.6">R5</text>
<text x="137.2" y="143.1">1k</text>
<text x="191.8" y="143.1">10k</text>
<text x="191.8" y="140.6">R21</text>
<text x="235" y="142.5">ANT1</text>
<text x="252.7" y="140.6">ATGM336H-5N31</text>
<text x="259.6" y="138">U4</text>
<text x="74.7" y="144.4">6</text>
<text x="77.1" y="144.4">Pin</text>
<text x="81.3" y="144.4">Male</text>
<text x="86.8" y="144.4">Header</text>
<text x="232" y="144.3" transform="rotate(-90 232 144.3)">RF</text>
<text x="235" y="145">GPS Antenna</text>
<text x="252" y="146.9">GND</text>
<text x="252" y="149.5">RF_IN</text>
<text x="262.7" y="146.9">NRESET</text>
<text x="266.2" y="149.5">VCC</text>
<text x="280.3" y="149.5">+3.3V</text>
<text x="125.7" y="154.9">D5</text>
<text x="138.4" y="154.9">D6</text>
<text x="252" y="152">GND</text>
<text x="252" y="154.6">NC</text>
<text x="264.4" y="154.6">VBATT</text>
<text x="267.2" y="152">NC</text>
<text x="125.7" y="157.4">Red</text>
<text x="138.4" y="157.4">Green</text>
<text x="252" y="157.1">VCC_RF</text>
<text x="252" y="159.6">RESERVED</text>
<text x="262.3" y="157.1">ON/OFF</text>
<text x="264.8" y="159.6">1PPS</text>
<text x="252" y="162.2">SDA</text>
<text x="252" y="164.7">SCL</text>
<text x="252" y="167.3">RESERVED</text>
<text x="265.9" y="167.3">GND</text>
<text x="266" y="162.2">RXD</text>
<text x="266.4" y="164.7">TXD</text>
<text x="131.6" y="183.8">+BATT</text>
<text x="271.4" y="185">+3.3V</text>
<text x="44.2" y="188.8">5.5V</text>
<text x="49.5" y="188.8">180mW</text>
<text x="51.3" y="187.6">PV1</text>
<text x="55" y="191.4">V+</text>
<text x="57.4" y="188.8">Solar</text>
<text x="59" y="190.3">1</text>
<text x="67.6" y="187.6">D1</text>
<text x="227.8" y="191.4">IN</text>
<text x="235.7" y="191.4">OUT</text>
<text x="55" y="197.7">V-</text>
<text x="116.8" y="197.4">D4</text>
<text x="227.8" y="196.5">GND</text>
<text x="227.8" y="201.5">EN</text>
<text x="236.8" y="201.5">BP</text>
<text x="262.9" y="202.2">C8</text>
<text x="50.8" y="209.2">JPV2</text>
<text x="67.6" y="209.2">D2</text>
<text x="92.7" y="207.9">D3</text>
<text x="108" y="207.3">C1</text>
<text x="108" y="209.8">6V</text>
<text x="111.4" y="209.8">1F</text>
<text x="262.9" y="204.7">2.2uF</text>
<text x="44.2" y="210.4">5.5V</text>
<text x="49.5" y="210.4">180mW</text>
<text x="55" y="213">V+</text>
<text x="57.4" y="210.4">Solar</text>
<text x="59" y="211.9">1</text>
<text x="92.7" y="210.4">5.1V</text>
<text x="98" y="210.4">Zenor</text>
<text x="55" y="219.3">V-</text>
</g>
<g font-size="1.8" fill="#a90000">
<text x="74.7" y="43.9" transform="rotate(-90 74.7 43.9)">4</text>
<text x="77.2" y="44.5" transform="rotate(-90 77.2 44.5)">18</text>
<text x="59.6" y="49.3">20</text>
<text x="87.6" y="49.3">12</text>
<text x="87.6" y="51.8">13</text>
<text x="59.6" y="54.4">19</text>
<text x="59.6" y="56.9">22</text>
<text x="87.6" y="54.4">14</text>
<text x="87.6" y="56.9">15</text>
<text x="87.6" y="59.5">16</text>
<text x="213.1" y="55.3" transform="rotate(-90 213.1 55.3)">1</text>
<text x="87.6" y="62">17</text>
<text x="88.2" y="64.5">7</text>
<text x="117.9" y="63.6" transform="rotate(-90 117.9 63.6)">3</text>
<text x="121.8" y="65.8">2</text>
<text x="216.5" y="60.7">3</text>
<text x="88.2" y="67.1">8</text>
<text x="117.9" y="69.9" transform="rotate(-90 117.9 69.9)">1</text>
<text x="87.6" y="72.2">23</text>
<text x="87.6" y="74.7">24</text>
<text x="87.6" y="77.2">25</text>
<text x="189" y="73.1" transform="rotate(-90 189 73.1)">1</text>
<text x="87.6" y="79.8">26</text>
<text x="87.6" y="82.3">27</text>
<text x="134.4" y="82.6" transform="rotate(-90 134.4 82.6)">2</text>
<text x="136.9" y="82.6" transform="rotate(-90 136.9 82.6)">4</text>
<text x="139.4" y="82.6" transform="rotate(-90 139.4 82.6)">6</text>
<text x="142" y="82.6" transform="rotate(-90 142 82.6)">8</text>
<text x="184.7" y="78.5">2</text>
<text x="192.3" y="78.5">3</text>
<text x="248.9" y="83.6">17</text>
<text x="262.6" y="78.2" transform="rotate(-90 262.6 78.2)">8</text>
<text x="87.6" y="84.9">28</text>
<text x="87.6" y="87.4">29</text>
<text x="166.1" y="89.6" transform="rotate(-90 166.1 89.6)">1</text>
<text x="248.9" y="86.1">16</text>
<text x="249.5" y="88.7">6</text>
<text x="274.3" y="86.1">12</text>
<text x="335.2" y="86.1">1</text>
<text x="87.6" y="92.5">30</text>
<text x="87.6" y="95">31</text>
<text x="134.4" y="91.5" transform="rotate(-90 134.4 91.5)">1</text>
<text x="136.9" y="91.5" transform="rotate(-90 136.9 91.5)">3</text>
<text x="139.4" y="91.5" transform="rotate(-90 139.4 91.5)">5</text>
<text x="142" y="91.5" transform="rotate(-90 142 91.5)">7</text>
<text x="169.5" y="95">3</text>
<text x="249.5" y="92.5">7</text>
<text x="249.5" y="95">5</text>
<text x="274.9" y="91.2">2</text>
<text x="274.9" y="93.8">4</text>
<text x="333.8" y="96" transform="rotate(-90 333.8 96)">2</text>
<text x="333.8" y="90.9" transform="rotate(-90 333.8 90.9)">1</text>
<text x="87.6" y="97.6">32</text>
<text x="88.2" y="100.1">1</text>
<text x="248.9" y="97.6">18</text>
<text x="249.5" y="101.4">3</text>
<text x="274.3" y="96.3">11</text>
<text x="274.3" y="98.8">13</text>
<text x="274.3" y="101.4">14</text>
<text x="335.2" y="97.6">1</text>
<text x="87.6" y="107.7">10</text>
<text x="88.2" y="102.6">2</text>
<text x="88.2" y="105.2">9</text>
<text x="214.2" y="106.5">1</text>
<text x="219.5" y="103.6" transform="rotate(-90 219.5 103.6)">3</text>
<text x="249.5" y="103.9">1</text>
<text x="274.3" y="103.9">15</text>
<text x="87.6" y="110.3">11</text>
<text x="261.4" y="113.8" transform="rotate(-90 261.4 113.8)">9</text>
<text x="74.7" y="117.6" transform="rotate(-90 74.7 117.6)">3</text>
<text x="263.9" y="114.4" transform="rotate(-90 263.9 114.4)">10</text>
<text x="290.6" y="125.2" transform="rotate(-90 290.6 125.2)">3</text>
<text x="78.7" y="147.1">2</text>
<text x="78.7" y="149.6">4</text>
<text x="87.6" y="147.1">1</text>
<text x="87.6" y="149.6">3</text>
<text x="230.9" y="146.8" transform="rotate(-90 230.9 146.8)">1</text>
<text x="248.9" y="145.8">10</text>
<text x="248.9" y="148.4">11</text>
<text x="271.1" y="145.8">9</text>
<text x="271.1" y="148.4">8</text>
<text x="78.7" y="152.2">6</text>
<text x="87.6" y="152.2">5</text>
<text x="248.9" y="150.9">12</text>
<text x="248.9" y="153.4">13</text>
<text x="248.9" y="156">14</text>
<text x="271.1" y="150.9">7</text>
<text x="271.1" y="153.4">6</text>
<text x="271.1" y="156">5</text>
<text x="248.9" y="158.5">15</text>
<text x="248.9" y="161.1">16</text>
<text x="271.1" y="158.5">4</text>
<text x="271.1" y="161.1">3</text>
<text x="248.9" y="163.6">17</text>
<text x="248.9" y="166.1">18</text>
<text x="271.1" y="163.6">2</text>
<text x="271.1" y="166.1">1</text>
<text x="59" y="196.6">2</text>
<text x="59" y="218.2">2</text>
</g>
<g font-size="1.8" fill="#840084">
<text x="71.2" y="80.9">C14877</text>
<text x="284.1" y="121.5">DMP2004KDICT-ND</text>
<text x="289" y="121.5">C332297</text>
<text x="296.5" y="120.4">1</text>
</g>
<text font-size="1.8" fill="#840000" x="219.5" y="111.2" transform="rotate(-90 219.5 111.2)">2</text>
<g font-size="1.8" fill="#0f0f0f">
<text x="318.8" y="120.3">GPS-EN</text>
<text x="276.9" y="161">GPS-TX</text>
<text x="276.9" y="163.5">GPS-RX</text>
</g>
<g font-size="1.2" fill="#0f0f0f">
<text x="92.7" y="49.3">GPS-RX</text>
<text x="92.7" y="56.9">MOSI</text>
<text x="92.7" y="59.5">MISO</text>
<text x="92.7" y="62">SCK</text>
<text x="92.7" y="74.7">BATT-SENSE</text>
<text x="92.7" y="82.3">SDA</text>
<text x="92.7" y="84.9">SCL</text>
<text x="113" y="87.4">RESET</text>
<text x="92.7" y="97.6">DIG-PTT</text>
<text x="94" y="107.7">GPS-EN</text>
<text x="92.7" y="110.3">GPS-TX</text>
<text x="121.7" y="133.4" transform="rotate(-90 121.7 133.4)">DIG-PTT</text>
<text x="68.9" y="149.6">MOSI</text>
<text x="95.2" y="147.1">MISO</text>
<text x="95.2" y="149.6">SCK</text>
<text x="95.2" y="152.2">RESET</text>
<text x="144.8" y="205.5">BATT-SENSE</text>
</g>
<text font-size="1" fill="#0f0f0f" x="134.4" y="134.5" transform="rotate(-90 134.4 134.5)">SCK</text>
</svg>
